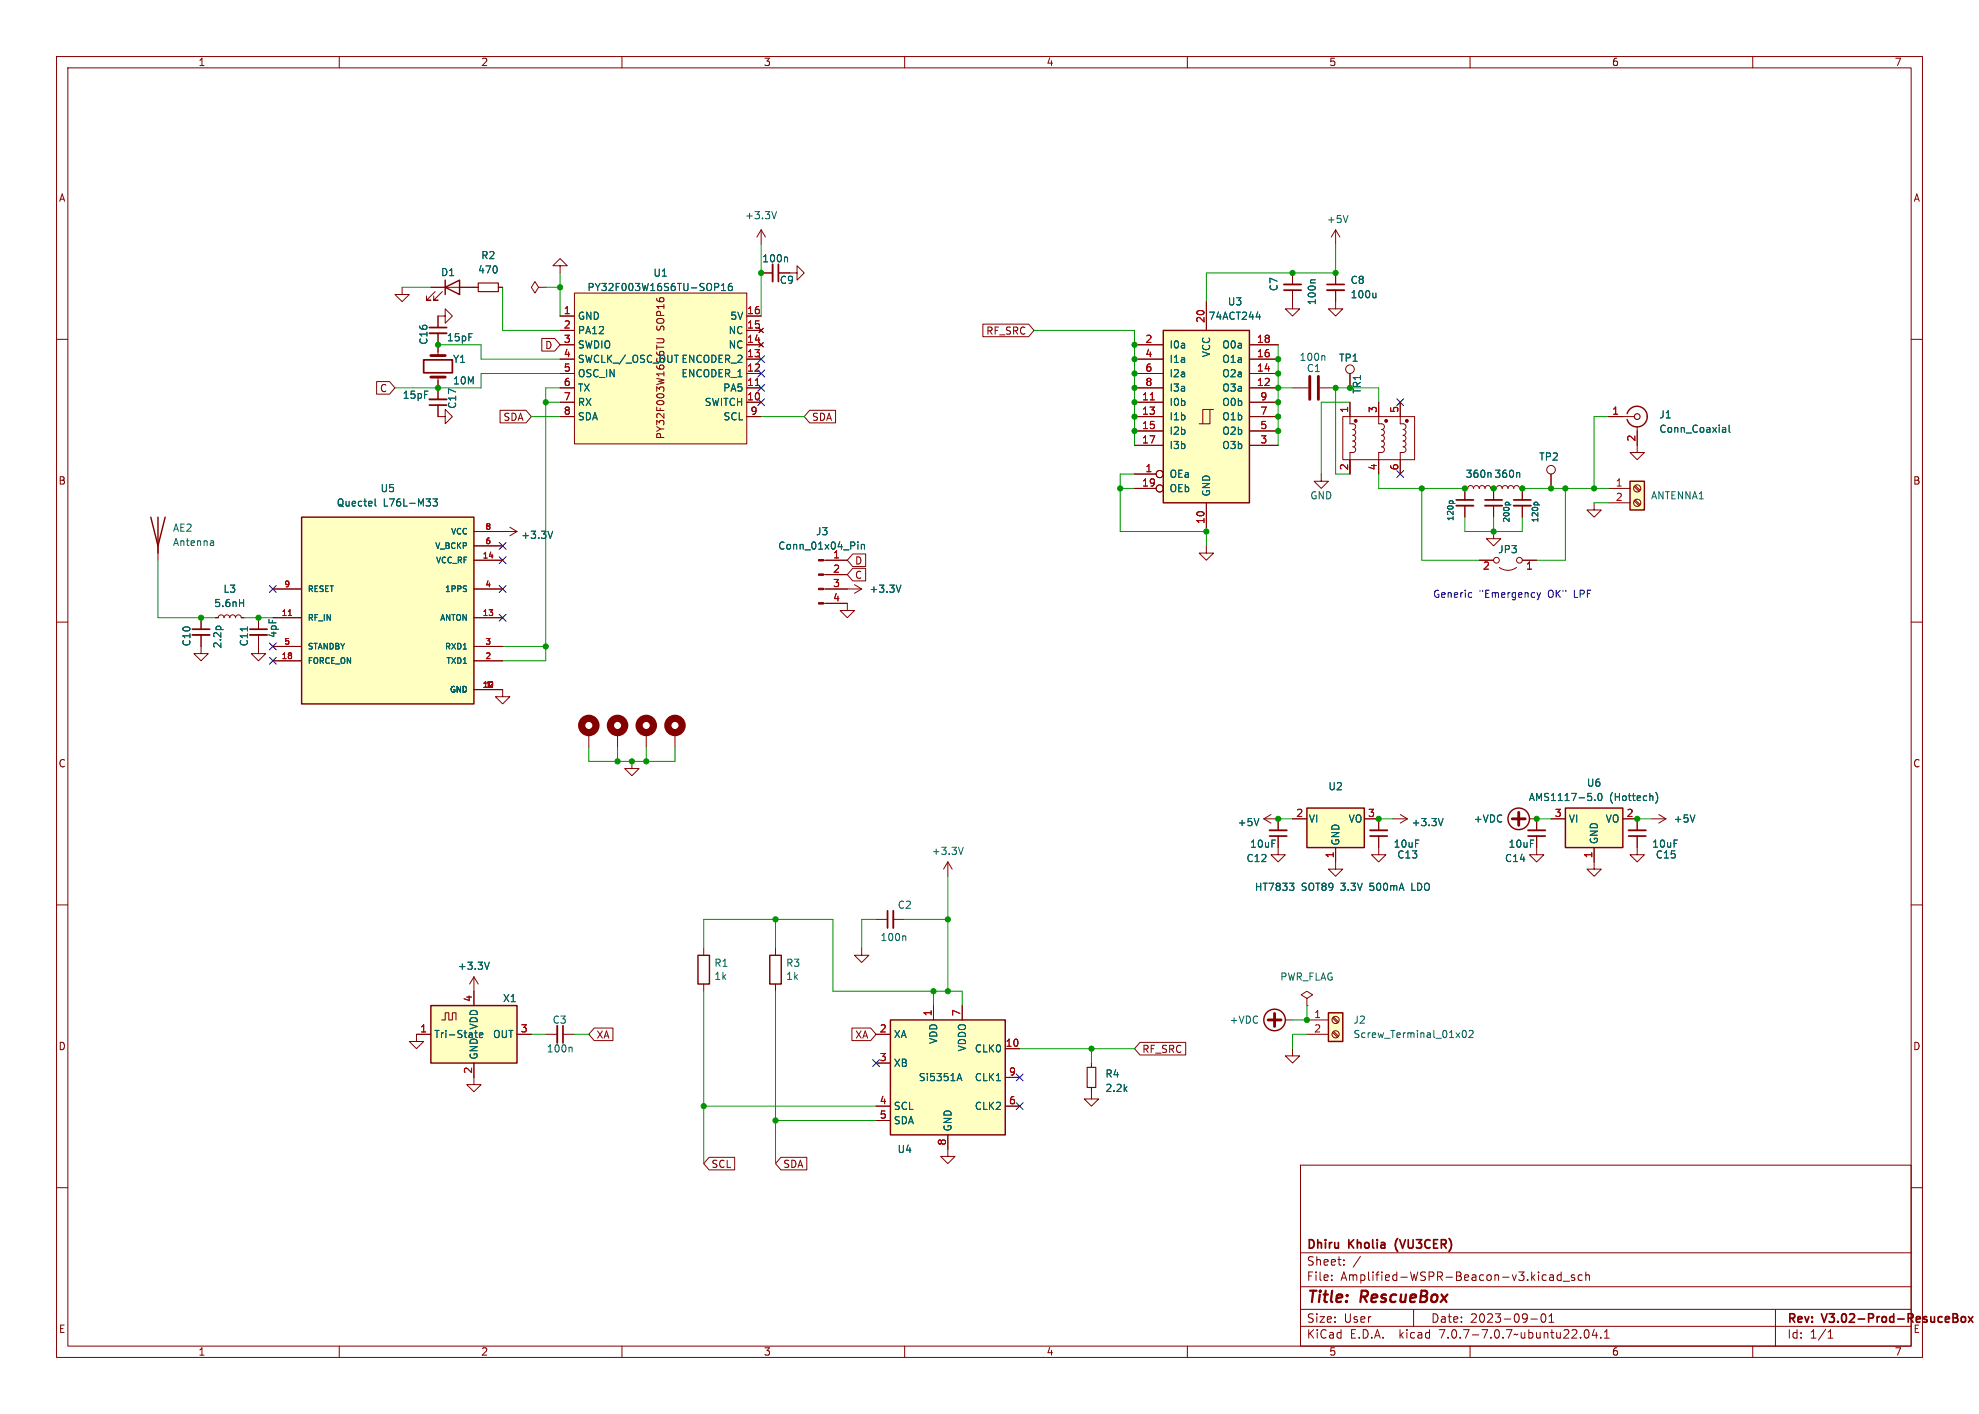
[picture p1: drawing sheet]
<svg xmlns="http://www.w3.org/2000/svg" width="350mm" height="250mm" viewBox="0 0 350 250" stroke-linecap="round" stroke-linejoin="round" font-family="sans-serif">
<g fill="none" stroke="#840000" stroke-width=".18">
<path d="M10 10h330v230h-330zM12 12h326v226h-326zM60 10v2M110 10v2M160 10v2M210 10v2M260 10v2M310 10v2M10 60h2M71.1 50.8v1.3h1.3l-1.3 1.2-1.3-1.2h1.3M76.2 50.8h8.4M77 51.6l-1.6 1.5h.8h-.8v-.8"/>
<path d="M77.5 58.9v4M78.2 51.6l-1.5 1.5h.8h-.8v-.8M78.7 55.9v1.2l1.3-1.2-1.3-1.3v1.3h-1.2v2M88.1 50.8h.8M95.2 50.8l-.6-1-.6 1 .6 1 .6-1h1.3M95.8 59.8h2.3l1 1.2-1 1.1h-2.3zM96.5 50.8h.1M99.1 47h1.2l-1.2-1.3-1.3 1.3h1.3v1.3M99.1 55.9h2.5M99.1 58.4h2.5M101.6 51.8h30.5v26.7h-30.5zM116.1 59.9h1.1l.2 .2v.4l-.2 .1h-1.1"/>
<path d="M132.1 55.9h2.5M132.1 58.4h2.5M134.2 58l.8 .8M134.6 40.6l-.7 1.3M134.6 40.6v2.6M134.6 40.6l.8 1.3M134.6 48.3h2.1M135 58l-.8 .8M137.7 48.3h3.3v-1.3l1.2 1.3-1.2 1.2v-1.2M173.8 57.3h8.1l1 1.1-1 1.1h-8.1zM213.4 53.3v5.1M228.6 51.3v3.3h1.3l-1.3 1.3-1.3-1.3h1.3"/>
<path d="M228.6 48.3v2M236.2 51.3v3.3h1.3l-1.3 1.3-1.3-1.3h1.3M236.2 40.6l-.7 1.3M236.2 40.6v2.6M236.2 48.3v2M236.2 40.6l.8 1.3M338 60h2M66.6 67.5h2.3l.9 1.1-.9 1.1h-2.3zM77.5 71.6v2.1h1.2v-1.3l1.3 1.3-1.3 1.2v-1.2M77.5 66.7v3.9M88.4 72.5h4.6l1 1.2-1 1.1h-4.6zM99.1 71.1h2.5"/>
<path d="M99.1 68.6h2.5M99.1 66h2.5M99.1 63.5h2.5M99.1 61h2.5M99.1 73.7h2.5M132.1 71.1h2.5M132.1 68.6h2.5M132.1 66h2.5M132.1 63.5h2.5M132.1 61h2.5M132.1 73.7h2.5M134.2 60.6l.8 .7"/>
<path d="M135 60.6l-.8 .7M143.2 72.5h4.6v2.3h-4.6l-1-1.1zM200.7 71.1h5M200.7 68.6h5M200.7 66h5M200.7 63.5h5M200.7 61h5M200.7 73.7h5M200.7 76.2h5M200.7 78.7h5M214 72.4h-1.3v2.5M214.6 72.4h-.6v2.5h-1.9"/>
<path d="M221 71.1h5.1M221 68.6h5.1M221 66h5.1M221 63.5h5.1M221 61h5.1M221 73.7h5.1M221 76.2h5.1M221 78.7h5.1M228.6 68.6h2.8M233.4 68.6h2.8M237.5 73.7h12.7v7.6h-12.7zM238.8 71.1v3.8l.7 .1 .3 .5-.2 .3-.3 .1 .3 .2 .2 .3-.2 .4-.3 .2 .3 .1 .1 .2v.5l-.4 .2 .4 .2 .1 .4-.2 .3-.3 .1 .3 .1 .2 .5-.3 .4h-.7v3.8"/>
<path d="M238.8 66v2.6M243.8 71.1v3.8l.8 .1 .3 .5-.2 .3-.4 .1 .4 .2 .1 .3-.1 .4-.4 .2 .3 .1 .2 .2v.5l-.5 .2 .4 .2 .1 .4-.1 .3-.4 .1 .4 .1 .2 .5-.4 .4h-.7v3.8M247.6 71.1v3.8l.8 .1 .3 .5-.2 .3-.3 .1 .3 .2 .2 .3-.2 .4-.3 .2 .3 .1 .1 .2v.5l-.4 .2 .4 .2 .1 .4-.2 .3-.3 .1 .3 .1 .2 .5-.3 .4h-.8v3.8M284.5 73.7h4.6M289.6 75.4v4.6h-1.3l1.3 1.3 1.2-1.3h-1.2M27.9 96.5v2.6M83.8 99.1h5.1M83.8 94h7.6M83.8 96.5h5.1M90.2 93.2l1.2 .8M91.4 94l-1.2 .7M145.6 99.1h4.3"/>
<path d="M150.8 97.9h2.3v2.3h-2.3l-.9-1.1zM200.7 86.4h3.8M200.7 83.8h3.8M213.4 96.5v1.3h1.2l-1.2 1.3-1.3-1.3h1.3M213.4 88.9v5.1M233.7 83.8v1.3h-1.3l1.3 1.3 1.2-1.3h-1.2M259.1 88.4v-2h.5l.1-.4 .4-.1 .4 .1 .1 .4 .2-.4 .3-.1 .4 .1 .1 .4 .2-.4 .3-.1 .4 .1 .1 .4 .2-.4 .3-.1 .4 .1 .2 .4h1l.1-.4 .4-.1 .3 .1 .2 .4 .1-.3 .2-.2h.5l.2 .5 .2-.4 .4-.1 .3 .1 .1 .4 .2-.5h.5l.2 .2 .1 .3h.5v2M259.1 89.4v2M261.6 99.1h2.6M264.2 94v1.2h-1.3l1.3 1.3 1.2-1.3h-1.2M264.2 86.4v2M264.2 89.4v2"/>
<path d="M269.2 99.1h2.6M269.2 89.4v2M274.3 83.8v2.6M281.9 88.9v1.3h-1.2l1.2 1.2 1.3-1.2h-1.3M284.5 86.4h3.8M284.5 88.9h3.8M289 88.6l.9 .8M289 86l.9 .9M289.2 88.4l.9 .8M289.2 85.9l.9 .8M10 110h2M35.6 112.3v3.3h1.2l-1.2 1.2-1.3-1.2h1.3"/>
<path d="M35.6 109.2v2.1M38.1 109.2h.5l.2-.3 .3-.2 .4 .2 .1 .3 .2-.3 .3-.2 .4 .2 .1 .3 .2-.3 .4-.2 .3 .2 .2 .3 .1-.3 .4-.2 .3 .2 .2 .3h.5M45.7 112.3v3.3h1.3l-1.3 1.2-1.3-1.2h1.3M45.7 109.2v2.1M48.3 104.1h5M48.3 109.2h5M48.3 116.8h5M48.3 114.3h5M83.8 104.1h5.1M83.8 109.2h5.1M83.8 116.8h5.1M83.8 114.3h5.1"/>
<path d="M145.6 106.7h4.3v1.2h1.2l-1.2 1.3-1.3-1.3h1.3M145.6 104.1h6.8M145.6 101.6h4.3M150.8 100.5h2.3v2.2h-2.3l-.9-1.1zM151.1 103.4l1.3 .7M152.4 104.1l-1.3 .8M265.2 100.3a2.54 2.54 0 0 0 3 0M338 110h2M83.8 121.9h5.1v1.3h1.3l-1.3 1.3-1.3-1.3h1.3M104.1 129.5v2.6M109.2 129.5v2.6M111.8 134.6v1.3h1.2l-1.2 1.3-1.3-1.3h1.3"/>
<path d="M114.3 129.5v2.6M119.4 129.5v2.6M10 160h2M167.6 152.4l-.7 1.3M167.6 152.4v2.5M167.6 152.4l.8 1.3M223.5 144.8h2.6v2M223.5 144.8l1.3 .7M224.8 144l-1.3 .8M226.1 147.8v3.3h1.2l-1.2 1.3-1.3-1.3h1.3M228.6 144.8h2.5M236.2 149.9v3.8h1.3l-1.3 1.2-1.3-1.2h1.3"/>
<path d="M241.3 144.8h2.5v2M243.8 147.8v3.3h1.3l-1.3 1.3-1.2-1.3h1.2M246.4 144.8h2.5M247.6 144l1.3 .8M248.9 144.8l-1.3 .7M270.5 144.8h1.3v2M271.8 147.8v3.3h1.2l-1.2 1.3-1.3-1.3h1.3M274.3 144.8h2.6M281.9 149.9v3.8h1.3l-1.3 1.2-1.2-1.2h1.2M287 144.8h2.6v2M289.6 147.8v3.3h1.2l-1.2 1.3-1.3-1.3h1.3M292.1 144.8h2.5"/>
<path d="M293.4 144l1.2 .8M294.6 144.8l-1.2 .7M338 160h2M83.8 172.7l-.7 1.3M83.8 172.7v5.1M83.8 172.7l.8 1.3M124.5 167.6v1.3M124.5 174v1.3M137.2 167.6v1.3M137.2 174v1.3M152.4 167.6v1.3h1.3l-1.3 1.3-1.3-1.3h1.3M154.9 162.6h2.1"/>
<path d="M158 162.6h2M165.1 177.8v2.5M170.2 177.8v2.5M231.1 176.5l1.1-.6-1.1-.6-1 .6 1 .6v1.3M231.1 177.8h.1M235.9 179.8l.8 .9M76.2 182.9h-2.5v1.2h1.2l-1.2 1.3-1.3-1.3h1.3M78.1 180.3h.6v-1.2h.7v1.2h.6v-1.2h.6v1.2M83.8 188v3.8h1.3l-1.3 1.2-1.3-1.2h1.3M91.4 182.9h2.6M96.5 182.9h2.1M99.6 182.9h2"/>
<path d="M105.1 181.8h3.3v2.2h-3.3l-1-1.1zM150.7 181.8h3.3l.9 1.1-.9 1.1h-3.3zM154.9 182.9h2.6M154.9 188h2.6M154.9 195.6h2.6M154.9 198.1h2.6M177.8 185.4h2.5M177.8 195.6h2.5M177.8 190.5h2.5M193 192.3v2h1.3l-1.3 1.3-1.2-1.3h1.2M193 188v.7M201.6 184.3h8.1v2.2h-8.1l-.9-1.1z"/>
<path d="M227.3 180.3h1.3M228.6 185.4v1.3h1.3l-1.3 1.3-1.3-1.3h1.3M231.1 182.9h3.8M231.1 180.3h3.8M235.7 182.5l.9 .9M235.7 180l.9 .8M235.9 182.4l.8 .8M10 210h2M125.4 204.6h4.5v2.3h-4.5l-.9-1.2zM138.1 204.6h4.6v2.3h-4.6l-.9-1.2zM167.6 200.7v3.8h1.3l-1.3 1.2-1.2-1.2h1.2M230 206h108v32h-108z"/>
<path d="M338 210h2M60 238v2M110 238v2M160 238v2M210 238v2M230 234.5h108M230 231.5h108M230 227.5h108M230 221.5h108M235.5 226.3v.1M235.5 225.5v.1M237.7 223.6v.1"/>
<path d="M237.7 222.8v.1M240.6 222.1l-1.3 2M250 231.5v3M260 238v2M270.8 233.2h1.1M272.8 232.4l.1-.1a.81 .81 0 0 1 .6 .6 .81 .81 0 0 1-.3 .8l-.2 .1a.82 .82 0 0 1-.5-.6 .82 .82 0 0 1 .3-.8zM274 233.8h.8M274 232.7l.4-.4v1.5M274.1 225.5h.6l.1 .9M274.8 225.8h-.5a.29 .29 0 0 0-.3 .3 .29 .29 0 0 0 .3 .3l.5-.1M276.1 225.5l-.4-.1-.3 .3v.4l.1 .2h.6M276.1 224.9v1.5"/>
<path d="M276.5 226.5h1.1M278.5 225.5l-.4-.1-.2 .2 .1 .2 .5 .2v.3h-.6M279.8 225.5l-.4-.1-.3 .3v.4l.2 .2h.5M280.4 235.2l.1-.1a.81 .81 0 0 1 .6 .6 .81 .81 0 0 1-.3 .8l-.1 .1a.82 .82 0 0 1-.6-.6 .82 .82 0 0 1 .3-.8zM280.5 225.5l.2-.1 .3 .1 .1 .9M280.5 224.9v1.5M282 235l-.4 1.1h.9M282.3 235.6v1M283.1 236.5v.1M283.8 236.6h.8M283.8 235.5l.4-.4v1.5M310 238v2"/>
<path d="M314 231.5v6.5M323.3 236.6h.9M323.3 235.5l.5-.4v1.5"/>
<circle cx="238.8" cy="65.3" r=".76"/>
<circle cx="205.1" cy="83.8" r=".63"/>
<circle cx="205.1" cy="86.4" r=".63"/>
<circle cx="264.7" cy="99.1" r=".51"/>
<circle cx="268.7" cy="99.1" r=".51"/>
<circle cx="274.3" cy="83.1" r=".76"/>
<circle cx="289.6" cy="88.9" r=".63"/>
<circle cx="289.6" cy="86.4" r=".63"/>
<circle cx="236.2" cy="182.9" r=".63"/>
<circle cx="236.2" cy="180.3" r=".63"/>
</g>
<g fill="none" stroke="#840000" stroke-width=".3">
<path d="M75.9 57.9h3.1M137.7 46.7v3.1M227.1 51.3h3M234.7 50.3h3M74.9 63.6h5.1v2.3h-5.1zM75.9 71.6h3.1M257.6 88.4h3M262.6 88.4h3.1M267.7 88.4h3.1M34 111.3h3.1M44.2 111.3h3M224.5 147.8h3.1"/>
<path d="M242.3 147.8h3.1M270.3 147.8h3M288 147.8h3.1M157 161v3.1M99.6 181.4v3M345.9 233a.4 .4 0 0 1 .4 .4 .4 .4 0 0 1-.3 .4M346.1 232.4l.1 .2-.1 .3M347 232.9l.4-.1 .2 .3v.4l-.2 .3-.4-.1-.1-.2v-.4zM348.1 232.8l.8 1M348.9 232.8l-.8 1"/>
</g>
<g fill="none" stroke="#006464" stroke-width=".18">
<path d="M137.3 37.4l-.4 1.3M238.4 38.1l-.4 1.3M127.6 51.4h.7M127.6 50.5l.4-.4v1.3M129.4 50.1l-.3 .1a.86 .86 0 0 0 0 1.2l.4-.1v-.5l-.2-.2-.4 .1-.1 .1M139.1 45.5l.2 .1v.7M222.2 56h.7M222.8 55.6v.9M232.6 49.5h-.6l-.2 .2M243.3 51.8v.9M243.3 52.5l-.1 .2M234.1 62.9l.2 .2v.6"/>
<path d="M304.8 75.6h.2l.2 .2v.6M305.2 76.4h-.4M305.2 75.9l-.4 .1M305.8 75.2v1.1l.2 .1M37.6 95.6l.2 .2v.7M37.8 96.4l-.4 .1M37.8 95.9l-.4 .1M66.3 88.2v1.1l.2 .2M76.6 88.2h.7l-.4 .5 .4 .1v.6l-.2 .1-.5-.1M97.8 93.9l-.5 1.3M151.7 95.8v.2M151.7 96.3v.8"/>
<path d="M152.3 96.3v.8M152.3 96.4l.2-.1h.3l.1 .8M256.3 88.7l.2-.2h.3l.2 .2M266.2 89l.2-.2h.3l.2 .2M268.6 83.6l.2 .1v.7M271.3 89l.2-.2h.3l.2 .2M38.3 110.8h.6M42.4 106.6h.7M43.1 106v1.3M43.8 110.8v.8M159.3 103.4l-.4 1.3M170.4 149.8l-.5 1.3"/>
<path d="M222.7 144.7l-.5 1.3M228.1 156.2h.7l-.4 .4M228.6 156.6l.2 .3v.3l-.2 .2M255.2 144.7l-.4 1.3M282.1 141.4v.1M282.7 140.4l.2-.1a.68 .68 0 0 1 .4 .6 .68 .68 0 0 1-.4 .6l-.2-.1-.1-.3zM292.8 140.1a1.46 1.46 0 0 1 0 1.9M299.8 144.1l-.5 1.3M86.5 170.1l-.4 1.3M160 165.5l.2 .1v.7M84.1 182.2v1.1M84.9 182.7l-.1 .6"/>
<path d="M85.2 182.6l.2 .3-.6 .1M85.3 183.4l-.1 .1M101 185.2l.2 .1v.7M169.3 191.1l.4-1.3 .4 1.3M169.4 190.7h.6M258.7 182.3l.2-.1a.68 .68 0 0 1 .5 .6 .68 .68 0 0 1-.5 .7l-.2-.2-.1-.3zM259.8 182.3l.5-.1 .2 .4-.7 .9h.7"/>
</g>
<g fill="none" stroke="#840000" stroke-width=".33">
<path d="M75.9 58.9h3.1M136.7 46.7v3.1M227.1 50.3h3M234.7 51.3h3M75.9 70.6h3.1M257.6 89.4h3M262.6 89.4h3.1M267.7 89.4h3.1M34 112.3h3.1M44.2 112.3h3M224.5 146.8h3.1M242.3 146.8h3.1"/>
<path d="M270.3 146.8h3M288 146.8h3.1M158 161v3.1M98.6 181.4v3"/>
</g>
<g fill="none" stroke="#840000" stroke-width=".2">
<path d="M84.6 50h3.5v1.6h-3.5zM192.3 188.7h1.5v3.6h-1.5z"/>
<circle cx="289.6" cy="73.7" r=".51"/>
</g>
<g fill="#840000" stroke="#840000" stroke-width=".18">
<path d="M144.8 106.6h.8v.2h-.8z"/>
<path d="M144.8 104h.8v.3h-.8z"/>
<path d="M144.8 101.5h.8v.2h-.8z"/>
<path d="M144.8 98.9h.8v.3h-.8z"/>
<circle cx="248.8" cy="74.4" r=".25"/>
<circle cx="245.2" cy="74.4" r=".25"/>
<circle cx="239.8" cy="74.4" r=".25"/>
</g>
<g fill="none" stroke="#840000" stroke-width="1.3">
<circle cx="104.1" cy="128.3" r="1.27"/>
<circle cx="109.2" cy="128.3" r="1.27"/>
<circle cx="114.3" cy="128.3" r="1.27"/>
<circle cx="119.4" cy="128.3" r="1.27"/>
</g>
<g fill="#ffffc2" stroke="#ffffc2" stroke-width=".18">
<path d="M101.6 51.8h30.5v26.7h-30.5z"/>
<path d="M288.3 85.1h2.5v5.1h-2.5z"/>
<path d="M53.3 91.4h30.5v33.1h-30.5z"/>
<path d="M157.5 180.3h20.3v20.4h-20.3z"/>
<path d="M231.1 142.9h10.2v7h-10.2z"/>
<path d="M76.2 177.8h15.2v10.2h-15.2z"/>
<path d="M234.9 179.1h2.6v5h-2.6z"/>
<path d="M276.9 142.9h10.1v7h-10.1z"/>
<path d="M205.7 58.4h15.3v30.5h-15.3z"/>
</g>
<path d="M133.6 68.2h.7M203.4 70.7h.8M51 108.8h.6" fill="none" stroke="#a90000" stroke-width=".18"/>
<g fill="none" stroke="#840000" stroke-width=".25">
<path d="M78.7 50.8l2.6-1.3v2.6zM78.7 49.5v2.6M205.7 58.4h15.3v30.5h-15.3zM287.8 73.2a1.81 1.81 0 0 1 2.8-1 1.81 1.81 0 0 1 0 2.9 1.81 1.81 0 0 1-2.8-.9M26.7 91.4l1.2 5.1 1.3-5.1M27.9 91.4v6.4M53.3 91.4h30.5v33.1h-30.5zM288.3 85.1h2.5v5.1h-2.5zM231.1 142.9h10.2v7h-10.2zM276.9 142.9h10.1v7h-10.1zM76.2 177.8h15.2v10.2h-15.2zM123.4 168.9h2.1v5.1h-2.1z"/>
<path d="M136.1 168.9h2.1v5.1h-2.1zM234.9 179.1h2.6v5h-2.6zM157.5 180.3h20.3v20.4h-20.3z"/>
<circle cx="268.6" cy="144.8" r="1.9"/>
<circle cx="225.4" cy="180.3" r="1.9"/>
</g>
<path d="M76.2 66.7h2.5M76.2 62.9h2.5M231.6 66.5v4.1M233.2 66.5v4.1M267.5 144.8h2.2M268.6 143.6v2.3M225.4 179.2v2.3M224.3 180.3h2.3" fill="none" stroke="#840000" stroke-width=".51"/>
<path d="M259.9 104.8h.4M260.3 105.6h-.4M271.9 104.8l.3 .8M272.2 105.6l-.3 .5M272.5 104.8l-.3 .8" fill="none" stroke="#0000c2" stroke-width=".18"/>
<g fill="none" stroke="#009600" stroke-width=".18">
<path d="M71.1 50.8h5.1M88.9 50.8v7.6h10.2M96.5 50.8h2.6M99.1 48.3v7.6M134.6 43.2v12.7M182.9 58.4h17.8v20.3M236.2 43.2v5.1h-22.8v5M77.5 61h7.6v2.5h14M94 73.7h5.1M96.5 71.1h2.6M99.1 66h-14v2.6h-15.3M99.1 68.6h-2.6v48.2h-7.6"/>
<path d="M134.6 73.7h7.6M226.1 68.6h2.5M226.1 61v17.7M238.8 71.1h-5.1v12.7M243.8 71.1v-2.5h-7.6v15.2h2.6M284.5 73.7h-2.6v12.7M27.9 99.1v10.1h10.2M198.1 86.4h2.6M200.7 83.8h-2.6v10.2h15.3v2.5M243.8 83.8v2.6h15.3M251.5 86.4v12.7h10.1M259.1 91.4v2.6h10.1v-2.6"/>
<path d="M264.2 91.4v2.6M269.2 86.4h15.3M276.9 86.4v12.7h-5.1M281.9 88.9h2.6M43.2 109.2h5.1M88.9 114.3h7.6M104.1 132.1v2.5h15.3v-2.5M109.2 132.1v2.5M114.3 132.1v2.5M167.6 154.9v20.4M226.1 144.8h2.5M243.8 144.8h2.6"/>
<path d="M271.8 144.8h2.5M289.6 144.8h2.5M124.5 167.6v-5h22.8v12.7h22.9v2.5M124.5 175.3v30.4M137.2 162.6v5M137.2 175.3v30.4M154.9 162.6h-2.5v5M160 162.6h7.6M165.1 175.3v2.5M231.1 177.8v2.5h-2.5M94 182.9h2.5M101.6 182.9h2.5"/>
<path d="M124.5 195.6h30.4M137.2 198.1h17.7M180.3 185.4h20.4M193 185.4v2.6M231.1 182.9h-2.5v2.5"/>
</g>
<g fill="none" stroke="#000084" stroke-width=".18">
<path d="M134 65.4l1.2 1.2M134 62.9l1.2 1.2M134 68l1.2 1.2M134 70.5l1.2 1.2M135.2 65.4l-1.2 1.2M135.2 62.9l-1.2 1.2M135.2 68l-1.2 1.2M135.2 70.5l-1.2 1.2M247 70.5l1.3 1.2M248.3 70.5l-1.3 1.2M88.3 98.5l1.2 1.2M88.3 95.9l1.2 1.2"/>
<path d="M89.5 98.5l-1.2 1.2M89.5 95.9l-1.2 1.2M247 83.2l1.3 1.2M248.3 83.2l-1.3 1.2M47.7 103.5l1.2 1.2M47.7 113.7l1.2 1.2M47.7 116.2l1.2 1.2M48.9 103.5l-1.2 1.2M48.9 113.7l-1.2 1.2M48.9 116.2l-1.2 1.2M88.3 103.5l1.2 1.2M88.3 108.6l1.2 1.2"/>
<path d="M89.5 103.5l-1.2 1.2M89.5 108.6l-1.2 1.2M154.3 187.4l1.2 1.2M155.5 187.4l-1.2 1.2M179.7 195l1.2 1.2M179.7 189.9l1.2 1.2M180.9 195l-1.2 1.2M180.9 189.9l-1.2 1.2"/>
</g>
<g fill="#009600" stroke="#009600" stroke-width=".18">
<circle cx="243.8" cy="144.8" r=".46"/>
<circle cx="231.1" cy="180.3" r=".46"/>
<circle cx="271.8" cy="144.8" r=".46"/>
<circle cx="289.6" cy="144.8" r=".46"/>
<circle cx="226.1" cy="144.8" r=".46"/>
<circle cx="200.7" cy="76.2" r=".46"/>
<circle cx="198.1" cy="86.4" r=".46"/>
<circle cx="226.1" cy="71.1" r=".46"/>
<circle cx="226.1" cy="73.7" r=".46"/>
<circle cx="226.1" cy="76.2" r=".46"/>
<circle cx="200.7" cy="73.7" r=".46"/>
<circle cx="200.7" cy="71.1" r=".46"/>
<circle cx="236.2" cy="68.6" r=".46"/>
<circle cx="213.4" cy="94" r=".46"/>
<circle cx="269.2" cy="86.4" r=".46"/>
<circle cx="276.9" cy="86.4" r=".46"/>
<circle cx="274.3" cy="86.4" r=".46"/>
<circle cx="281.9" cy="86.4" r=".46"/>
<circle cx="264.2" cy="94" r=".46"/>
<circle cx="264.2" cy="86.4" r=".46"/>
<circle cx="251.5" cy="86.4" r=".46"/>
<circle cx="259.1" cy="86.4" r=".46"/>
<circle cx="226.1" cy="63.5" r=".46"/>
<circle cx="226.1" cy="66" r=".46"/>
<circle cx="226.1" cy="68.6" r=".46"/>
<circle cx="238.8" cy="68.6" r=".46"/>
<circle cx="228.6" cy="48.3" r=".46"/>
<circle cx="200.7" cy="68.6" r=".46"/>
<circle cx="236.2" cy="48.3" r=".46"/>
<circle cx="200.7" cy="66" r=".46"/>
<circle cx="200.7" cy="61" r=".46"/>
<circle cx="200.7" cy="63.5" r=".46"/>
<circle cx="137.2" cy="162.6" r=".46"/>
<circle cx="167.6" cy="175.3" r=".46"/>
<circle cx="167.6" cy="162.6" r=".46"/>
<circle cx="111.8" cy="134.6" r=".46"/>
<circle cx="114.3" cy="134.6" r=".46"/>
<circle cx="99.1" cy="50.8" r=".46"/>
<circle cx="96.5" cy="71.1" r=".46"/>
<circle cx="134.6" cy="48.3" r=".46"/>
<circle cx="77.5" cy="68.6" r=".46"/>
<circle cx="77.5" cy="61" r=".46"/>
<circle cx="137.2" cy="198.1" r=".46"/>
<circle cx="124.5" cy="195.6" r=".46"/>
<circle cx="165.1" cy="175.3" r=".46"/>
<circle cx="193" cy="185.4" r=".46"/>
<circle cx="45.7" cy="109.2" r=".46"/>
<circle cx="96.5" cy="114.3" r=".46"/>
<circle cx="109.2" cy="134.6" r=".46"/>
<circle cx="35.6" cy="109.2" r=".46"/>
</g>
<g font-size="2.8" fill="#840000">
<text x="231" y="230.9">Title:</text>
<text x="240.7" y="230.9">RescueBox</text>
</g>
<g font-size="2.1" fill="#840000">
<text x="231" y="221.2">Dhiru</text>
<text x="238.6" y="221.2">Kholia</text>
<text x="247.4" y="221.2">(VU3CER)</text>
<text x="231" y="226.7">File:</text>
<text x="231" y="224">Sheet:</text>
<text x="237.1" y="226.7">Amplified-WSPR-Beacon-v3.kicad_sch</text>
<text x="231" y="236.9">KiCad</text>
<text x="231" y="234.1">Size:</text>
<text x="237.7" y="234.1">User</text>
<text x="238.7" y="236.9">E.D.A.</text>
<text x="247.6" y="236.9">kicad</text>
<text x="253" y="234.1">Date:</text>
<text x="254.9" y="236.9">7.0.7-7.0.7~ubuntu22.04.1</text>
<text x="260" y="234.1">2023-09-01</text>
<text x="316" y="234.3">Rev:</text>
<text x="316" y="236.9">Id:</text>
<text x="320.1" y="236.9">1/1</text>
<text x="322.4" y="234.3">V3.02-Prod-ResuceBox</text>
</g>
<g font-size="1.8" fill="#840000">
<text x="35" y="11.9">1</text>
<text x="85" y="11.9">2</text>
<text x="135" y="11.9">3</text>
<text x="185" y="11.9">4</text>
<text x="235" y="11.9">5</text>
<text x="285" y="11.9">6</text>
<text x="335" y="11.9">7</text>
<text x="10.3" y="35.9">A</text>
<text x="338.4" y="35.9">A</text>
<text x="117.7" y="58.5" transform="rotate(-90 117.7 58.5)">SOP16</text>
<text x="174.3" y="59.4">RF_SRC</text>
<text x="96.3" y="61.9">D</text>
<text x="67.1" y="69.5">C</text>
<text x="88.9" y="74.6">SDA</text>
<text x="143.5" y="74.6">SDA</text>
<text x="10.3" y="85.9">B</text>
<text x="338.3" y="85.9">B</text>
<text x="151.1" y="100">D</text>
<text x="151.1" y="102.6">C</text>
<text x="10.3" y="135.9">C</text>
<text x="338.3" y="135.9">C</text>
<text x="10.3" y="185.9">D</text>
<text x="105.4" y="183.8">XA</text>
<text x="151.2" y="183.8">XA</text>
<text x="338.3" y="185.9">D</text>
<text x="201.9" y="186.4">RF_SRC</text>
<text x="125.7" y="206.7">SCL</text>
<text x="138.4" y="206.7">SDA</text>
<text x="10.3" y="235.9">E</text>
<text x="35" y="239.9">1</text>
<text x="85" y="239.9">2</text>
<text x="135" y="239.9">3</text>
<text x="185" y="239.9">4</text>
<text x="235" y="239.9">5</text>
<text x="285" y="239.9">6</text>
<text x="335" y="239.9">7</text>
<text x="338.3" y="235.9">E</text>
</g>
<g font-size="1.8" fill="#006464">
<text x="131.7" y="39">+3.3V</text>
<text x="234.6" y="39.6">+5V</text>
<text x="85" y="46">R2</text>
<text x="134.7" y="46.6">100n</text>
<text x="77.9" y="49">D1</text>
<text x="84.4" y="48.6">470</text>
<text x="103.8" y="51.7">PY32F003W16S6TU-SOP16</text>
<text x="115.5" y="49.1">U1</text>
<text x="137.8" y="50.4">C9</text>
<text x="226.2" y="51.6" transform="rotate(-90 226.2 51.6)">C7</text>
<text x="238.8" y="50.4">C8</text>
<text x="238.8" y="52.9">100u</text>
<text x="102.1" y="56.7">GND</text>
<text x="102.1" y="59.3">PA12</text>
<text x="128.8" y="59.3">NC</text>
<text x="129.1" y="56.7">5V</text>
<text x="213.7" y="56.7">74ACT244</text>
<text x="217.1" y="54.2">U3</text>
<text x="232.9" y="54.1" transform="rotate(-90 232.9 54.1)">100n</text>
<text x="75.8" y="61.1" transform="rotate(-90 75.8 61.1)">C16</text>
<text x="79" y="60.6">15pF</text>
<text x="80" y="64.4">Y1</text>
<text x="102.1" y="61.8">SWDIO</text>
<text x="102.1" y="64.4">SWCLK_/_OSC_OUT ENCODER_2</text>
<text x="128.8" y="61.8">NC</text>
<text x="206.8" y="61.8">I0a</text>
<text x="206.8" y="64.4">I1a</text>
<text x="214.2" y="63.3" transform="rotate(-90 214.2 63.3)">VCC</text>
<text x="216.1" y="64.4">O1a</text>
<text x="216.1" y="61.8">O0a</text>
<text x="229.7" y="64">100n</text>
<text x="231" y="66">C1</text>
<text x="236.7" y="64.2">TP1</text>
<text x="71.1" y="70.7">15pF</text>
<text x="80" y="68.2">10M</text>
<text x="102.1" y="66.9">OSC_IN</text>
<text x="102.1" y="69.4">TX</text>
<text x="102.1" y="72">RX</text>
<text x="120.4" y="66.9">ENCODER_1</text>
<text x="124.5" y="72">SWITCH</text>
<text x="127.8" y="69.4">PA5</text>
<text x="206.8" y="72">I0b</text>
<text x="206.8" y="66.9">I2a</text>
<text x="206.8" y="69.4">I3a</text>
<text x="216.1" y="69.4">O3a</text>
<text x="216.1" y="66.9">O2a</text>
<text x="216.1" y="72">O0b</text>
<text x="240.9" y="69.7" transform="rotate(-90 240.9 69.7)">TR1</text>
<text x="80.9" y="72.4" transform="rotate(-90 80.9 72.4)">C17</text>
<text x="102.1" y="74.5">SDA</text>
<text x="117.7" y="77.8" transform="rotate(-90 117.7 77.8)">PY32F003W16S6TU</text>
<text x="127.9" y="74.5">SCL</text>
<text x="206.8" y="74.5">I1b</text>
<text x="206.8" y="77.1">I2b</text>
<text x="216.1" y="77.1">O2b</text>
<text x="216.1" y="74.5">O1b</text>
<text x="293.4" y="74.2">J1</text>
<text x="293.4" y="76.7">Conn_Coaxial</text>
<text x="206.8" y="79.6">I3b</text>
<text x="216.1" y="79.6">O3b</text>
<text x="272.1" y="81.6">TP2</text>
<text x="59.5" y="89.8">Quectel</text>
<text x="67.2" y="87.2">U5</text>
<text x="67.8" y="89.8">L76L-M33</text>
<text x="206.8" y="84.7">OEa</text>
<text x="206.8" y="87.2">OEb</text>
<text x="214.2" y="87.9" transform="rotate(-90 214.2 87.9)">GND</text>
<text x="231.6" y="88.5">GND</text>
<text x="259.1" y="84.7">360n 360n</text>
<text x="291.9" y="88.5">ANTENNA1</text>
<text x="30.5" y="94.2">AE2</text>
<text x="92.1" y="95.5">+3.3V</text>
<text x="144.2" y="94.8">J3</text>
<text x="30.5" y="96.7">Antenna</text>
<text x="137.5" y="97.4">Conn_01x04_Pin</text>
<text x="264.9" y="98">JP3</text>
<text x="37.8" y="107.5">5.6nH</text>
<text x="39.4" y="105">L3</text>
<text x="153.7" y="105">+3.3V</text>
<text x="49.1" y="112.9" transform="rotate(-90 49.1 112.9)">4pF</text>
<text x="33.9" y="114.4" transform="rotate(-90 33.9 114.4)">C10</text>
<text x="39.3" y="114.7" transform="rotate(-90 39.3 114.7)">2.2p</text>
<text x="44" y="114.4" transform="rotate(-90 44 114.4)">C11</text>
<text x="234.8" y="139.9">U2</text>
<text x="270.3" y="141.8">AMS1117-5.0</text>
<text x="280.6" y="139.3">U6</text>
<text x="284.6" y="141.8">(Hottech)</text>
<text x="218.8" y="146.3">+5V</text>
<text x="231.4" y="145.6">VI</text>
<text x="237.1" y="149.6" transform="rotate(-90 237.1 149.6)">GND</text>
<text x="238.4" y="145.6">VO</text>
<text x="249.6" y="146.3">+3.3V</text>
<text x="260.6" y="145.6">+VDC</text>
<text x="277.4" y="145.6">VI</text>
<text x="282.8" y="149.4" transform="rotate(-90 282.8 149.4)">GND</text>
<text x="283.9" y="145.6">VO</text>
<text x="295.9" y="145.6">+5V</text>
<text x="164.7" y="151.4">+3.3V</text>
<text x="220.4" y="152.6">C12</text>
<text x="221" y="150.1">10uF</text>
<text x="246.4" y="150.1">10uF</text>
<text x="247" y="152">C13</text>
<text x="266.1" y="152.6">C14</text>
<text x="266.7" y="150.1">10uF</text>
<text x="292.1" y="150.1">10uF</text>
<text x="292.7" y="152">C15</text>
<text x="158.7" y="160.9">C2</text>
<text x="221.8" y="157.7">HT7833</text>
<text x="230.2" y="157.7">SOT89</text>
<text x="237.3" y="157.7">3.3V</text>
<text x="242.5" y="157.7">500mA</text>
<text x="250.1" y="157.7">LDO</text>
<text x="155.6" y="166.6">100n</text>
<text x="80.9" y="171.7">+3.3V</text>
<text x="126.2" y="171.1">R1</text>
<text x="126.2" y="173.5">1k</text>
<text x="138.9" y="171.1">R3</text>
<text x="138.9" y="173.5">1k</text>
<text x="226.3" y="173.6">PWR_FLAG</text>
<text x="88.9" y="177.4">X1</text>
<text x="76.7" y="183.7">Tri-State</text>
<text x="84.7" y="182.1" transform="rotate(-90 84.7 182.1)">VDD</text>
<text x="87.1" y="183.7">OUT</text>
<text x="97.6" y="181.2">C3</text>
<text x="158" y="183.7">XA</text>
<text x="166" y="184.7" transform="rotate(-90 166 184.7)">VDD</text>
<text x="217.4" y="181.2">+VDC</text>
<text x="239.3" y="181.2">J2</text>
<text x="239.3" y="183.7">Screw_Terminal_01x02</text>
<text x="84.7" y="187.5" transform="rotate(-90 84.7 187.5)">GND</text>
<text x="96.6" y="186.3">100n</text>
<text x="158" y="188.8">XB</text>
<text x="162.4" y="191.4">Si5351A</text>
<text x="171" y="186" transform="rotate(-90 171 186)">VDDO</text>
<text x="172.3" y="186.3">CLK0</text>
<text x="172.3" y="191.4">CLK1</text>
<text x="195.4" y="190.7">R4</text>
<text x="158" y="196.4">SCL</text>
<text x="172.3" y="196.4">CLK2</text>
<text x="195.4" y="193.3">2.2k</text>
<text x="158" y="199">SDA</text>
<text x="168.5" y="200.2" transform="rotate(-90 168.5 200.2)">GND</text>
<text x="158.6" y="204.1">U4</text>
</g>
<g font-size="1.8" fill="#a90000">
<text x="99.6" y="55.6">1</text>
<text x="99.6" y="58.2">2</text>
<text x="132" y="58.2">15</text>
<text x="132" y="55.6">16</text>
<text x="213.1" y="57.2" transform="rotate(-90 213.1 57.2)">20</text>
<text x="99.6" y="60.7">3</text>
<text x="99.6" y="63.2">4</text>
<text x="99.6" y="65.8">5</text>
<text x="132" y="65.8">12</text>
<text x="132" y="63.2">13</text>
<text x="132" y="60.7">14</text>
<text x="202.5" y="60.7">2</text>
<text x="202.5" y="63.2">4</text>
<text x="202.5" y="65.8">6</text>
<text x="222.2" y="65.8">14</text>
<text x="222.2" y="63.2">16</text>
<text x="222.2" y="60.7">18</text>
<text x="99.6" y="68.3">6</text>
<text x="99.6" y="70.9">7</text>
<text x="132" y="70.9">10</text>
<text x="132" y="68.3">11</text>
<text x="201.9" y="70.9">11</text>
<text x="202.5" y="68.3">8</text>
<text x="222.2" y="68.3">12</text>
<text x="222.8" y="70.9">9</text>
<text x="99.6" y="73.4">8</text>
<text x="132.6" y="73.4">9</text>
<text x="201.9" y="73.4">13</text>
<text x="201.9" y="75.9">15</text>
<text x="222.8" y="75.9">5</text>
<text x="222.8" y="73.4">7</text>
<text x="238.5" y="73.1" transform="rotate(-90 238.5 73.1)">1</text>
<text x="243.6" y="73.1" transform="rotate(-90 243.6 73.1)">3</text>
<text x="247.4" y="73.1" transform="rotate(-90 247.4 73.1)">5</text>
<text x="285" y="73.4">1</text>
<text x="201.9" y="78.5">17</text>
<text x="202.5" y="83.6">1</text>
<text x="222.8" y="78.5">3</text>
<text x="238.5" y="83.3" transform="rotate(-90 238.5 83.3)">2</text>
<text x="243.6" y="83.3" transform="rotate(-90 243.6 83.3)">4</text>
<text x="247.4" y="83.3" transform="rotate(-90 247.4 83.3)">6</text>
<text x="289.3" y="78.2" transform="rotate(-90 289.3 78.2)">2</text>
<text x="201.9" y="86.1">19</text>
<text x="285.7" y="86.1">1</text>
<text x="285.7" y="88.6">2</text>
<text x="213.1" y="92.8" transform="rotate(-90 213.1 92.8)">10</text>
<text x="147.2" y="98.8">1</text>
<text x="147.2" y="101.3">2</text>
<text x="262.2" y="101">2</text>
<text x="269.8" y="101">1</text>
<text x="147.2" y="103.9">3</text>
<text x="147.2" y="106.4">4</text>
<text x="229.2" y="144.5">2</text>
<text x="241.9" y="144.5">3</text>
<text x="274.9" y="144.5">3</text>
<text x="287.6" y="144.5">2</text>
<text x="236" y="151.8" transform="rotate(-90 236 151.8)">1</text>
<text x="281.7" y="151.8" transform="rotate(-90 281.7 151.8)">1</text>
<text x="83.6" y="177.2" transform="rotate(-90 83.6 177.2)">4</text>
<text x="164.8" y="179.8" transform="rotate(-90 164.8 179.8)">1</text>
<text x="169.9" y="179.8" transform="rotate(-90 169.9 179.8)">7</text>
<text x="74.2" y="182.6">1</text>
<text x="92" y="182.6">3</text>
<text x="155.5" y="182.6">2</text>
<text x="177.8" y="185.2">10</text>
<text x="232.3" y="180.1">1</text>
<text x="232.3" y="182.6">2</text>
<text x="83.6" y="189.9" transform="rotate(-90 83.6 189.9)">2</text>
<text x="155.5" y="187.7">3</text>
<text x="178.4" y="190.2">9</text>
<text x="155.5" y="195.3">4</text>
<text x="155.5" y="197.9">5</text>
<text x="178.4" y="195.3">6</text>
<text x="167.4" y="202.6" transform="rotate(-90 167.4 202.6)">8</text>
</g>
<g font-size="1.8" fill="#0000c2">
<text x="253.4" y="105.8">Generic</text>
<text x="261.6" y="105.8">&quot;Emergency</text>
<text x="273.9" y="105.8">OK&quot;</text>
<text x="278.6" y="105.8">LPF</text>
</g>
<g font-size="1.4" fill="#006464">
<text x="79.6" y="94.7">VCC</text>
<text x="257.3" y="92.2" transform="rotate(-90 257.3 92.2)">120p</text>
<text x="267.2" y="92.5" transform="rotate(-90 267.2 92.5)">200p</text>
<text x="272.3" y="92.5" transform="rotate(-90 272.3 92.5)">120p</text>
<text x="76.8" y="97.3">V_BCKP</text>
<text x="77" y="99.8">VCC_RF</text>
<text x="54.4" y="104.9">RESET</text>
<text x="78.6" y="104.9">1PPS</text>
<text x="54.4" y="110">RF_IN</text>
<text x="77.7" y="110">ANTON</text>
<text x="54.4" y="117.6">FORCE_ON</text>
<text x="54.4" y="115">STANDBY</text>
<text x="78.6" y="115">RXD1</text>
<text x="78.8" y="117.6">TXD1</text>
<text x="79.5" y="122.7">GND</text>
</g>
<g font-size="1.4" fill="#a90000">
<text x="85.7" y="93.7">8</text>
<text x="85.3" y="98.8">14</text>
<text x="85.7" y="96.3">6</text>
<text x="50.2" y="103.9">9</text>
<text x="85.7" y="103.9">4</text>
<text x="49.7" y="109">11</text>
<text x="85.3" y="109">13</text>
<text x="49.7" y="116.6">18</text>
<text x="50.2" y="114">5</text>
<text x="85.7" y="116.6">2</text>
<text x="85.7" y="114">3</text>
<text x="85.3" y="121.7">12</text>
<text x="85.7" y="121.7">1</text>
</g>
</svg>
